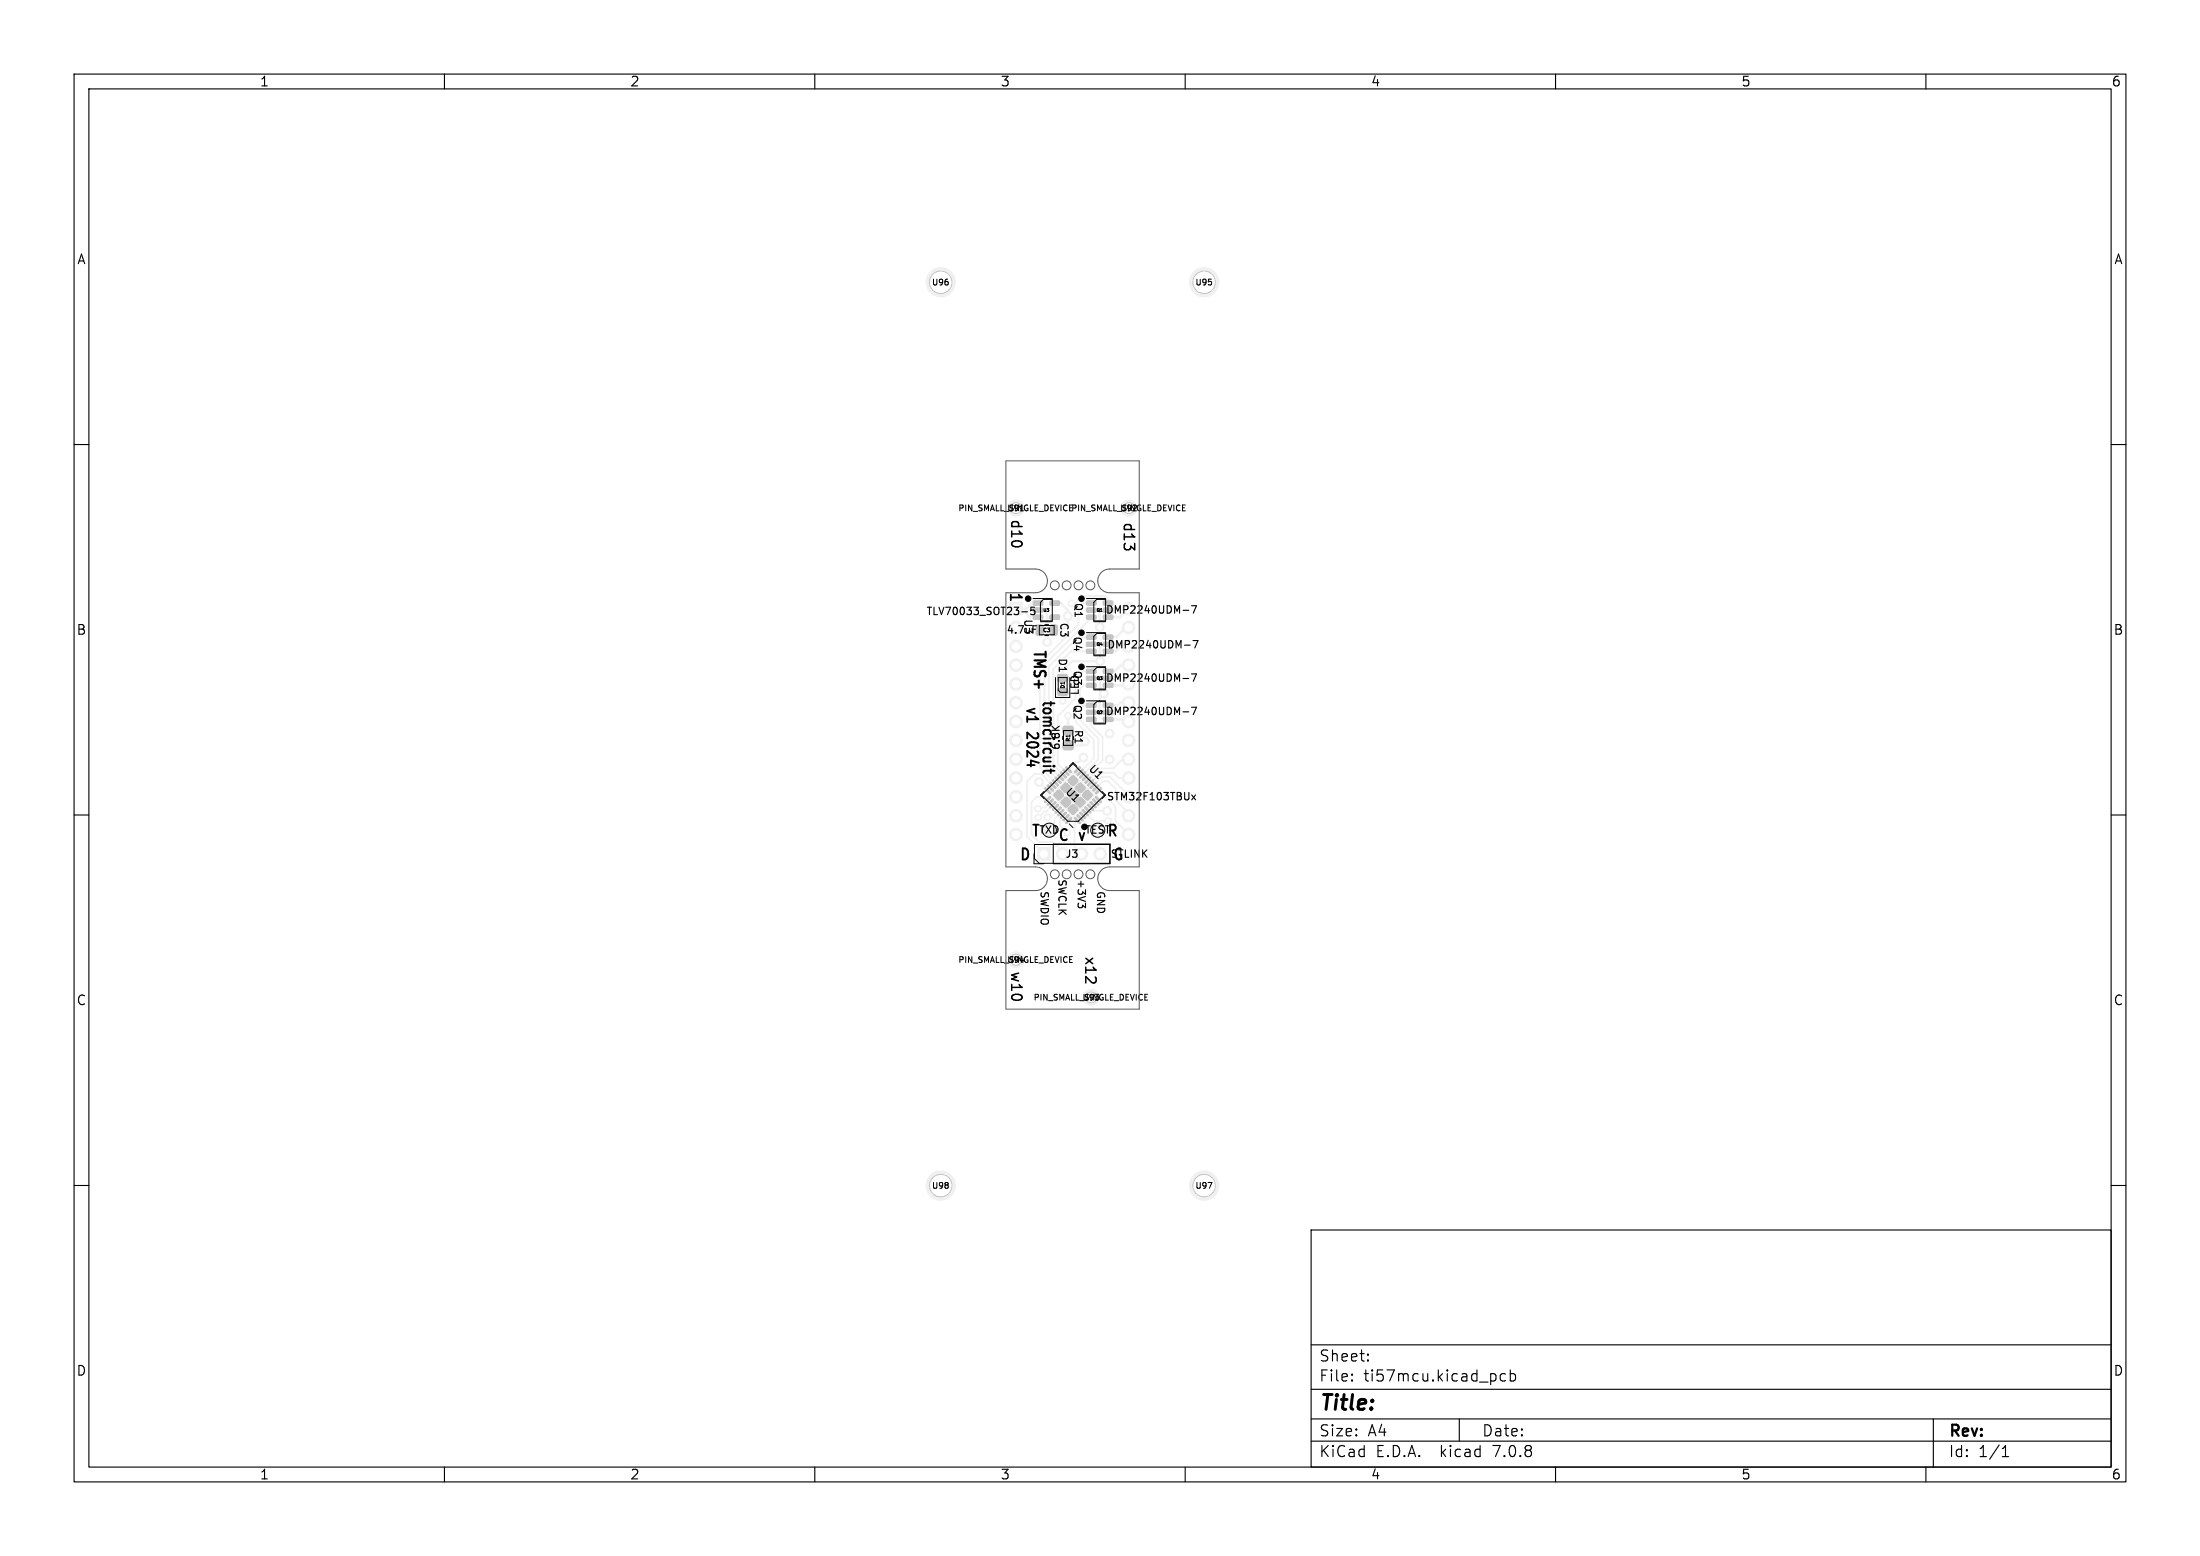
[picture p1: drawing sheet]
<svg xmlns="http://www.w3.org/2000/svg" width="297mm" height="210mm" viewBox="0 0 297 210" stroke-linecap="round" stroke-linejoin="round" font-family="sans-serif">
<g fill="#f0f0f0" stroke="#f0f0f0" stroke-width=".14">
<path d="M146.7 94.9h1.2l.1 .1v.4l-.2 .1h-1l-.1-.2z"/>
<path d="M146.7 95.9h1.2l.1 .1v.4h-.2h-1l-.1-.1z"/>
<path d="M146.7 96.8h1.2l.1 .1v.4l-.2 .1h-1l-.1-.2z"/>
<path d="M149 96.8h1.2l.1 .1-.1 .4-.1 .1h-1.1l-.1-.2z"/>
<path d="M149 94.9h1.2l.1 .1-.1 .4-.1 .1h-1.1l-.1-.2z"/>
<path d="M145.1 110.3l.8 .7-.1 .2-.8-.7z"/>
<path d="M145.4 110h.2l.6 .7-.1 .1z"/>
<path d="M145.7 109.7l.2-.1 .7 .8h-.2z"/>
<path d="M146.1 109.3l.2-.1 .6 .8-.1 .1z"/>
<path d="M146.4 109l.2-.1 .7 .8h-.2z"/>
<path d="M146.8 108.6l.2-.1 .6 .8-.1 .1z"/>
<path d="M147.1 108.3l.2-.1 .7 .7-.2 .1z"/>
<path d="M147.5 107.9l.2-.1 .7 .8-.2 .1z"/>
<path d="M147.9 107.6l.1-.1 .7 .7-.2 .1z"/>
<path d="M148.5 106.3l.2 .1-.7 .8-.2-.2z"/>
<path d="M148.2 105.9l.2 .2-.8 .7-.1-.2z"/>
<path d="M147.8 105.6l.2 .2-.8 .6-.1-.1z"/>
<path d="M146.8 105.9l.7-.7 .1 .1-.6 .8z"/>
<path d="M147.1 104.9l.2 .2-.8 .6-.1-.1z"/>
<path d="M146.8 104.5l.1 .2-.7 .7-.1-.2z"/>
<path d="M146.4 104.2l.2 .1-.8 .7-.1-.2z"/>
<path d="M145.4 104.5l.7-.7 .1 .1-.6 .8z"/>
<path d="M145.7 103.5l.2 .1-.8 .7-.1-.2z"/>
<path d="M143.8 103.6l.2-.1 .7 .7-.2 .1z"/>
<path d="M143.6 103.8l.7 .7v.2l-.8-.7z"/>
<path d="M143.2 104.2l.8 .6-.1 .2-.8-.7z"/>
<path d="M142.8 104.6l.2-.1 .6 .8-.1 .1z"/>
<path d="M142.4 105l.2-.1 .7 .7-.2 .1z"/>
<path d="M142.1 105.3l.2-.1 .6 .8-.2 .1z"/>
<path d="M141.8 105.6l.8 .7-.1 .1-.8-.6z"/>
<path d="M141.4 106l.1-.1 .7 .8-.2 .1z"/>
<path d="M141 106.4l.2-.1 .7 .8h-.2z"/>
<path d="M141.7 107.5l.2 .1-.8 .7-.1-.1z"/>
<path d="M142 107.8l.2 .2-.7 .7-.1-.2z"/>
<path d="M141.7 108.9l.7-.7 .2 .1-.7 .7z"/>
<path d="M142.1 109.2l.7-.7 .1 .1-.7 .8z"/>
<path d="M142.4 109.6l.7-.7 .2 .1-.7 .8z"/>
<path d="M142.8 109.9l.7-.7 .1 .2-.7 .7z"/>
<path d="M143.1 110.3l.7-.7 .2 .1-.7 .7z"/>
<path d="M143.5 110.6l.7-.6h.1l-.6 .8z"/>
<path d="M143.8 111l.7-.7 .2 .1-.7 .8z"/>
<path d="M144.9 104.4l2.9 2.9-2.9 2.9-2.9-2.9z"/>
<path d="M141.8 84.4l.7-.1 .2 .2 .1 1-.2 .3h-.6l-.2-.2z"/>
<path d="M139.9 84.4l.7-.1 .2 .2 .1 1-.2 .3h-.6l-.2-.2z"/>
<path d="M146.7 81.1h1.2l.1 .1v.4l-.2 .1h-1l-.1-.2z"/>
<path d="M146.7 82.1h1.2l.1 .1v.4h-.2h-1l-.1-.1z"/>
<path d="M146.7 83h1.2l.1 .1v.4l-.2 .1h-1l-.1-.2z"/>
<path d="M149 83h1.2l.1 .1-.1 .4-.1 .1h-1.1l-.1-.2z"/>
<path d="M149 81.1h1.2l.1 .1-.1 .4-.1 .1h-1.1l-.1-.2z"/>
<path d="M146.7 85.7h1.2l.1 .1v.4l-.2 .1h-1l-.1-.2z"/>
<path d="M146.7 86.7h1.2l.1 .1v.4h-.2h-1l-.1-.1z"/>
<path d="M146.7 87.6h1.2l.1 .1v.4l-.2 .1h-1l-.1-.2z"/>
<path d="M149 87.6h1.2l.1 .1-.1 .4-.1 .1h-1.1l-.1-.2z"/>
<path d="M149 86.7h1.2l.1 .1-.1 .4h-.1h-1.1l-.1-.1z"/>
<path d="M149 85.7h1.2l.1 .1-.1 .4-.1 .1h-1.1l-.1-.2z"/>
<path d="M142.8 93l1.2-.1 .2 .2-.1 .6-.2 .2h-1l-.1-.3z"/>
<path d="M142.8 91.1l1.2-.1 .2 .3-.1 .5-.2 .2h-1l-.1-.2z"/>
<path d="M140.1 114.4h1.7v1.7h-1.7z"/>
<path d="M143.6 98.1l.2-.1 1 .1 .1 .2-.1 .8-.2 .1-1-.1-.1-.1z"/>
<path d="M143.6 100.1l.2-.1 1 .1 .1 .1-.1 .9-.2 .1-1-.1-.1-.1z"/>
<path d="M139.5 81.1h1.2l.1 .1v.4l-.2 .1h-1l-.1-.2z"/>
<path d="M139.5 82.1h1.2l.1 .1v.4h-.2h-1l-.1-.1z"/>
<path d="M139.5 83h1.2l.1 .1v.4l-.2 .1h-1l-.1-.2z"/>
<path d="M141.8 83h1.2l.1 .1-.1 .4-.1 .1h-1.1l-.1-.2z"/>
<path d="M141.8 81.1h1.2l.1 .1-.1 .4-.1 .1h-1.1l-.1-.2z"/>
<path d="M146.7 90.3h1.2l.1 .1v.4l-.2 .1h-1l-.1-.2z"/>
<path d="M146.7 91.3h1.2l.1 .1v.4h-.2h-1l-.1-.1z"/>
<path d="M146.7 92.2h1.2l.1 .1v.4l-.2 .1h-1l-.1-.2z"/>
<path d="M149 92.2h1.2l.1 .1-.1 .4-.1 .1h-1.1l-.1-.2z"/>
<path d="M149 90.3h1.2l.1 .1-.1 .4-.1 .1h-1.1l-.1-.2z"/>
<path d="M136.3 81.3h1.7v1.7h-1.7z"/>
<circle cx="147.3" cy="134.6" r="1.09"/>
<circle cx="127" cy="38.1" r="1.98"/>
<circle cx="152.4" cy="68.6" r="1.09"/>
<circle cx="127" cy="160" r="1.98"/>
<circle cx="143.5" cy="115.2" r=".85"/>
<circle cx="146" cy="115.2" r=".85"/>
<circle cx="148.5" cy="115.2" r=".85"/>
<circle cx="162.6" cy="38.1" r="1.98"/>
<circle cx="137.2" cy="129.5" r="1.09"/>
<circle cx="137.2" cy="68.6" r="1.09"/>
<circle cx="162.6" cy="160" r="1.98"/>
<circle cx="137.2" cy="84.7" r=".85"/>
<circle cx="137.2" cy="87.2" r=".85"/>
<circle cx="137.2" cy="89.8" r=".85"/>
<circle cx="137.2" cy="92.3" r=".85"/>
<circle cx="137.2" cy="94.8" r=".85"/>
<circle cx="137.2" cy="97.4" r=".85"/>
<circle cx="137.2" cy="99.9" r=".85"/>
<circle cx="137.2" cy="102.5" r=".85"/>
<circle cx="137.2" cy="105" r=".85"/>
<circle cx="137.2" cy="107.5" r=".85"/>
<circle cx="137.2" cy="110.1" r=".85"/>
<circle cx="137.2" cy="112.6" r=".85"/>
<circle cx="152.4" cy="82.1" r=".85"/>
<circle cx="152.4" cy="84.7" r=".85"/>
<circle cx="152.4" cy="89.8" r=".85"/>
<circle cx="152.4" cy="92.3" r=".85"/>
<circle cx="152.4" cy="94.8" r=".85"/>
<circle cx="152.4" cy="97.4" r=".85"/>
<circle cx="152.4" cy="99.9" r=".85"/>
<circle cx="152.4" cy="102.5" r=".85"/>
<circle cx="152.4" cy="105" r=".85"/>
<circle cx="152.4" cy="107.5" r=".85"/>
<circle cx="152.4" cy="110.1" r=".85"/>
<circle cx="152.4" cy="112.6" r=".85"/>
<circle cx="149.6" cy="110.8" r=".45"/>
<circle cx="141.4" cy="86.6" r=".6"/>
<circle cx="149.8" cy="102.5" r=".6"/>
<circle cx="146.5" cy="100.1" r=".6"/>
<circle cx="149.5" cy="109.4" r=".6"/>
<circle cx="149.8" cy="99" r=".6"/>
<circle cx="140.3" cy="105.6" r=".6"/>
<circle cx="144.2" cy="83.1" r=".6"/>
<circle cx="146.3" cy="102.2" r=".6"/>
<circle cx="143.5" cy="94.6" r=".45"/>
<circle cx="144.7" cy="81.4" r=".45"/>
<circle cx="144.2" cy="96.6" r=".45"/>
<circle cx="140.2" cy="110.3" r=".45"/>
<circle cx="140.1" cy="109.1" r=".45"/>
<circle cx="141.4" cy="110.3" r=".45"/>
<circle cx="148.5" cy="89.2" r=".6"/>
<circle cx="148.5" cy="84.6" r=".6"/>
<circle cx="149" cy="93.6" r=".6"/>
</g>
<path d="M144.9 109.4l-1 1 .4 .3M144.9 104.6v2.7h-2.2M145.5 103.9v.1M146.5 109.7l1.1 1.1h2" fill="none" stroke="#f0f0f0" stroke-width=".25"/>
<path d="M141.4 82.7v.6M141.4 85v1.3M146.5 100v.1" fill="none" stroke="#f0f0f0" stroke-width=".35"/>
<circle cx="141.4" cy="86.6" r=".17" fill="#f0f0f0"/>
<g fill="none" stroke="#f0f0f0" stroke-width=".35">
<path d="M137.2 82.1h1.4M138.6 82.1v.7l.4 .5h1.1M140.1 82.3h.9M140.1 81.4h-.8l-.7 .7M141.4 83.2v1.8h-1M141.4 86.3v.3M141.4 83.3h1M142.3 85h1.1M142.4 81.4h.8l1 .9v1.9M144.2 96.6v2M147.3 82.3h2.3M147.3 91.5h2.3"/>
<path d="M147.3 96.1h2.3M147.3 86.9h2.3M148.5 82.3v2.3M148.5 91.5v1.6l.5 .5-.5 .6v1.9M148.5 87v2.2h-3.7l-1.3 1.3v1M149.6 81.4v-.4l-.5-.6h-2.9l-1 1M149.6 97.1h2.5l.3 .3M149.6 92.5h2.6M152.4 94.8h-1.1l-.4 .4h-1.3M152.4 89.8h-1.1l-.8 .8h-.9M152.4 84.7h-.4l-1.3 1.3h-1.1M146.5 100.1l-.5 .5h-1.8"/>
</g>
<g fill="none" stroke="#f0f0f0" stroke-width=".25">
<path d="M143.5 93.4v1.2M145.2 91.6v2.7l-2.4 2.4v6.4l1.1 1.1M145.3 95.4v2l2.4 2.4v2.6l-1.9 1.8M145.6 81.9v2.4l-5.2 5.2v14.1l2.1 2.1M145.8 93v1.9M145.9 97.2l2.4 2.4v2.9l-2.1 2.1M146.1 81.4h1.2M146.2 90.6h1.1M146.3 92.5h1M147.3 86h-1.7l-4 4v13.3l1.6 1.6M147.3 95.2h-1l-.4 .4M147.3 97.1v.8l1.6 1.6v3.1l-2.4 2.3"/>
<path d="M147.3 83.3l-6.3 6.4v13.7l1.9 1.9M147.3 87.9h-2.7l-2.4 2.4v12.9l1.4 1.4M140.3 113.6h1.9l1.3 1.3M140.3 105.6h.1M140.3 105.6l1.1 1.1M141.4 107.9l-.3-.4h-1.1l-.7 .7v4.4M141.8 106.4l.9 .9M141.8 108.3l-.8 .7h-.7l-.2 .1M142.1 106l-1.5-1.6h-.9l-1 1v7.5l2.2 2.3M142.1 108.6l-.9 .9h-.2l-.8 .8M142.9 109.3l-.9 .9h-.5l-.1 .1M143.2 109.7l-.8 .8v.6l-.7 .7"/>
<path d="M143.6 110l-.5 .5v.8M144.9 107.3l2 2M145.5 104l-.6 .6M145.5 110.7l-.4 .4v3.2l.9 .9M145.8 110.4l.8 .8v.7M145.8 104.2h.1M146.3 102.2l-.6 .6h-.4l-1 1.1M147.2 109l.5 .4h1.8M147.6 106l1.1-1.2h1.1l2.6 2.6M147.9 106.4l1-1h.7l1 1.1v1.5l1.8 1.7v.4M148.3 106.7h.2l2.1 2.2v1.9l1.8 1.8M152.4 105h-1.4l-.7-.7h-1.7l-1.4 1.4"/>
<path d="M152.4 102.5l-.2 .1h-.8l-1.1 1.1h-1.8"/>
</g>
<g fill="#fff" stroke="#fff" stroke-width=".14">
<circle cx="149.6" cy="110.8" r=".22"/>
<circle cx="141.4" cy="86.6" r=".3"/>
<circle cx="149.8" cy="102.5" r=".3"/>
<circle cx="146.5" cy="100.1" r=".3"/>
<circle cx="149.5" cy="109.4" r=".3"/>
<circle cx="149.8" cy="99" r=".3"/>
<circle cx="140.3" cy="105.6" r=".3"/>
<circle cx="144.2" cy="83.1" r=".3"/>
<circle cx="146.3" cy="102.2" r=".3"/>
<circle cx="143.5" cy="94.6" r=".23"/>
<circle cx="144.2" cy="96.6" r=".22"/>
<circle cx="140.2" cy="110.3" r=".23"/>
<circle cx="140.1" cy="109.1" r=".23"/>
<circle cx="141.4" cy="110.3" r=".22"/>
<circle cx="148.5" cy="89.2" r=".3"/>
<circle cx="148.5" cy="84.6" r=".3"/>
<circle cx="149" cy="93.6" r=".3"/>
<circle cx="127" cy="38.1" r="1.47"/>
<circle cx="127" cy="160" r="1.47"/>
<circle cx="140.9" cy="115.2" r=".5"/>
<circle cx="143.5" cy="115.2" r=".5"/>
<circle cx="146" cy="115.2" r=".5"/>
<circle cx="148.5" cy="115.2" r=".5"/>
<circle cx="162.6" cy="38.1" r="1.47"/>
<circle cx="162.6" cy="160" r="1.47"/>
<circle cx="137.2" cy="82.1" r=".5"/>
<circle cx="137.2" cy="84.7" r=".5"/>
<circle cx="137.2" cy="87.2" r=".5"/>
<circle cx="137.2" cy="89.8" r=".5"/>
<circle cx="137.2" cy="92.3" r=".5"/>
<circle cx="137.2" cy="94.8" r=".5"/>
<circle cx="137.2" cy="97.4" r=".5"/>
<circle cx="137.2" cy="99.9" r=".5"/>
<circle cx="137.2" cy="102.5" r=".5"/>
<circle cx="137.2" cy="105" r=".5"/>
<circle cx="137.2" cy="107.5" r=".5"/>
<circle cx="137.2" cy="110.1" r=".5"/>
<circle cx="137.2" cy="112.6" r=".5"/>
<circle cx="152.4" cy="84.7" r=".5"/>
<circle cx="152.4" cy="89.8" r=".5"/>
<circle cx="152.4" cy="92.3" r=".5"/>
<circle cx="152.4" cy="94.8" r=".5"/>
<circle cx="152.4" cy="97.4" r=".5"/>
<circle cx="152.4" cy="99.9" r=".5"/>
<circle cx="152.4" cy="102.5" r=".5"/>
<circle cx="152.4" cy="105" r=".5"/>
<circle cx="152.4" cy="110.1" r=".5"/>
<circle cx="152.4" cy="112.6" r=".5"/>
</g>
<g fill="none" stroke="#c4c4c4" stroke-width=".14">
<circle cx="127" cy="38.1" r="1.52"/>
<circle cx="162.6" cy="38.1" r="1.52"/>
<circle cx="127" cy="160" r="1.52"/>
<circle cx="162.6" cy="160" r="1.52"/>
</g>
<g fill="#c4c4c4" stroke="#c4c4c4" stroke-width=".14">
<path d="M146.7 94.9h1.2l.1 .1v.4l-.2 .1h-1l-.1-.2z"/>
<path d="M146.7 95.9h1.2l.1 .1v.4h-.2h-1l-.1-.1z"/>
<path d="M146.7 96.8h1.2l.1 .1v.4l-.2 .1h-1l-.1-.2z"/>
<path d="M149 96.8h1.2l.1 .1-.1 .4-.1 .1h-1.1l-.1-.2z"/>
<path d="M149 94.9h1.2l.1 .1-.1 .4-.1 .1h-1.1l-.1-.2z"/>
<path d="M144.7 108.6h.2h.1l.5 .6-.5 .6-.1 .1-.2-.1-.5-.6z"/>
<path d="M145.7 107.7l.1-.1 .2 .1 .5 .6-.5 .6-.2 .1-.1-.1-.5-.6z"/>
<path d="M146.6 106.7l.2-.1 .2 .1 .5 .6-.1 .2-.6 .5-.2-.1-.5-.6z"/>
<path d="M143.7 107.7l.2-.1 .2 .1 .5 .6-.5 .6-.2 .1-.2-.1-.5-.6z"/>
<path d="M145.7 105.7h.1h.2l.5 .6-.5 .6-.2 .1-.1-.1-.5-.6z"/>
<path d="M142.7 106.7l.2-.1 .2 .1 .5 .6-.5 .6-.2 .1-.6-.5-.1-.2z"/>
<path d="M143.7 105.7h.2h.2l.5 .6-.5 .6-.2 .1-.2-.1-.5-.6z"/>
<path d="M144.3 105.2l.6-.5 .1 .1 .5 .6-.5 .6h-.1l-.6-.5-.1-.1z"/>
<path d="M145.1 110.3l.8 .7-.1 .2-.8-.7z"/>
<path d="M145.4 110h.2l.6 .7-.1 .1z"/>
<path d="M145.7 109.7l.2-.1 .7 .8h-.2z"/>
<path d="M146.1 109.3l.2-.1 .6 .8-.1 .1z"/>
<path d="M146.4 109l.2-.1 .7 .8h-.2z"/>
<path d="M146.8 108.6l.2-.1 .6 .8-.1 .1z"/>
<path d="M147.1 108.3l.2-.1 .7 .7-.2 .1z"/>
<path d="M147.5 107.9l.2-.1 .7 .8-.2 .1z"/>
<path d="M147.9 107.6l.1-.1 .7 .7-.2 .1z"/>
<path d="M148.5 106.3l.2 .1-.7 .8-.2-.2z"/>
<path d="M148.2 105.9l.2 .2-.8 .7-.1-.2z"/>
<path d="M147.8 105.6l.2 .2-.8 .6-.1-.1z"/>
<path d="M146.8 105.9l.7-.7 .1 .1-.6 .8z"/>
<path d="M147.1 104.9l.2 .2-.8 .6-.1-.1z"/>
<path d="M146.8 104.5l.1 .2-.7 .7-.1-.2z"/>
<path d="M146.4 104.2l.2 .1-.8 .7-.1-.2z"/>
<path d="M145.4 104.5l.7-.7 .1 .1-.6 .8z"/>
<path d="M145.7 103.5l.2 .1-.8 .7-.1-.2z"/>
<path d="M143.8 103.6l.2-.1 .7 .7-.2 .1z"/>
<path d="M143.6 103.8l.7 .7v.2l-.8-.7z"/>
<path d="M143.2 104.2l.8 .6-.1 .2-.8-.7z"/>
<path d="M142.8 104.6l.2-.1 .6 .8-.1 .1z"/>
<path d="M142.4 105l.2-.1 .7 .7-.2 .1z"/>
<path d="M142.1 105.3l.2-.1 .6 .8-.2 .1z"/>
<path d="M141.8 105.6l.8 .7-.1 .1-.8-.6z"/>
<path d="M141.4 106l.1-.1 .7 .8-.2 .1z"/>
<path d="M141 106.4l.2-.1 .7 .8h-.2z"/>
<path d="M141.7 107.5l.2 .1-.8 .7-.1-.1z"/>
<path d="M142 107.8l.2 .2-.7 .7-.1-.2z"/>
<path d="M141.7 108.9l.7-.7 .2 .1-.7 .7z"/>
<path d="M142.1 109.2l.7-.7 .1 .1-.7 .8z"/>
<path d="M142.4 109.6l.7-.7 .2 .1-.7 .8z"/>
<path d="M142.8 109.9l.7-.7 .1 .2-.7 .7z"/>
<path d="M143.1 110.3l.7-.7 .2 .1-.7 .7z"/>
<path d="M143.5 110.6l.7-.6h.1l-.6 .8z"/>
<path d="M143.8 111l.7-.7 .2 .1-.7 .8z"/>
<path d="M141.8 84.4l.7-.1 .2 .2 .1 1-.2 .3h-.6l-.2-.2z"/>
<path d="M139.9 84.4l.7-.1 .2 .2 .1 1-.2 .3h-.6l-.2-.2z"/>
<path d="M146.7 81.1h1.2l.1 .1v.4l-.2 .1h-1l-.1-.2z"/>
<path d="M146.7 82.1h1.2l.1 .1v.4h-.2h-1l-.1-.1z"/>
<path d="M146.7 83h1.2l.1 .1v.4l-.2 .1h-1l-.1-.2z"/>
<path d="M149 83h1.2l.1 .1-.1 .4-.1 .1h-1.1l-.1-.2z"/>
<path d="M149 81.1h1.2l.1 .1-.1 .4-.1 .1h-1.1l-.1-.2z"/>
<path d="M146.7 85.7h1.2l.1 .1v.4l-.2 .1h-1l-.1-.2z"/>
<path d="M146.7 86.7h1.2l.1 .1v.4h-.2h-1l-.1-.1z"/>
<path d="M146.7 87.6h1.2l.1 .1v.4l-.2 .1h-1l-.1-.2z"/>
<path d="M149 87.6h1.2l.1 .1-.1 .4-.1 .1h-1.1l-.1-.2z"/>
<path d="M149 86.7h1.2l.1 .1-.1 .4h-.1h-1.1l-.1-.1z"/>
<path d="M149 85.7h1.2l.1 .1-.1 .4-.1 .1h-1.1l-.1-.2z"/>
<path d="M142.8 93l1.2-.1 .2 .2-.1 .6-.2 .2h-1l-.1-.3z"/>
<path d="M142.8 91.1l1.2-.1 .2 .3-.1 .5-.2 .2h-1l-.1-.2z"/>
<path d="M143.6 98.1l.2-.1 1 .1 .1 .2-.1 .8-.2 .1-1-.1-.1-.1z"/>
<path d="M143.6 100.1l.2-.1 1 .1 .1 .1-.1 .9-.2 .1-1-.1-.1-.1z"/>
<path d="M139.5 81.1h1.2l.1 .1v.4l-.2 .1h-1l-.1-.2z"/>
<path d="M139.5 82.1h1.2l.1 .1v.4h-.2h-1l-.1-.1z"/>
<path d="M139.5 83h1.2l.1 .1v.4l-.2 .1h-1l-.1-.2z"/>
<path d="M141.8 83h1.2l.1 .1-.1 .4-.1 .1h-1.1l-.1-.2z"/>
<path d="M141.8 81.1h1.2l.1 .1-.1 .4-.1 .1h-1.1l-.1-.2z"/>
<path d="M146.7 90.3h1.2l.1 .1v.4l-.2 .1h-1l-.1-.2z"/>
<path d="M146.7 91.3h1.2l.1 .1v.4h-.2h-1l-.1-.1z"/>
<path d="M146.7 92.2h1.2l.1 .1v.4l-.2 .1h-1l-.1-.2z"/>
<path d="M149 92.2h1.2l.1 .1-.1 .4-.1 .1h-1.1l-.1-.2z"/>
<path d="M149 90.3h1.2l.1 .1-.1 .4-.1 .1h-1.1l-.1-.2z"/>
</g>
<g fill="#000" stroke="#000" stroke-width=".14">
<circle cx="138.8" cy="80.8" r=".38"/>
<circle cx="146" cy="94.6" r=".37"/>
<circle cx="146" cy="90" r=".37"/>
<circle cx="146" cy="85.4" r=".37"/>
<circle cx="146" cy="80.8" r=".37"/>
</g>
<g fill="none" stroke="#000" stroke-width=".15">
<path d="M10 10h277v190h-277zM12 12h273v186h-273zM60 10v2M110 10v2M160 10v2M210 10v2M260 10v2M10 60h2M285 60h2M138 82.6h.7M139.5 84.5h.4M139.7 82h-.5l-.1 .4 .2-.1 .3 .1 .1 .1v.4l-.2 .1-.4-.1"/>
<path d="M159.7 96.1h.8M159.7 82.4h.8M159.7 91.6h.8M159.9 87.1h.8M160.9 95.5h.6l-.4 1M160.9 81.8h.6l-.4 1M160.9 91h.6l-.4 1M161.1 86.5h.6l-.4 1M10 110h2M160.9 107.3l.5 .7M161.4 107.3l-.5 .7M285 110h2"/>
<path d="M145.5 122.3l.2 .2h.3l.2-.2M146.5 121.9v.6l-.3-.3M10 160h2M285 160h2M177 166h108v32h-108zM60 198v2M110 198v2M160 198v2M177 194.5h108M177 191.5h108M177 187.5h108M177 181.5h108"/>
<path d="M182.5 186.3h.1l-.1 .1M182.5 186.3v.1M182.5 185.5v.1M182.5 185.5h.1l-.1 .1M184.7 183.6v.1M184.7 183.6h-.1l.1 .1M184.7 182.8v.1M184.7 182.8h-.1l.1 .1M197 191.5v3M203.2 185.5l-.4-.1-.3 .3v.4l.2 .2 .1 .1 .4-.1M203.9 185.5l.4-.1 .3 .3v.4l-.1 .2-.2 .1-.4-.1M203.9 184.9v1.5"/>
<path d="M210 198v2M260 198v2M261 191.5v6.5M270.3 196.6h.9M270.3 195.5l.4-.4v1.5"/>
</g>
<path d="M141.9 103.8v.5M142.4 104h-1.3l-.2 .1v.2" fill="none" stroke="#000" stroke-width=".25"/>
<g fill="none" stroke="#000" stroke-width=".14">
<path d="M139.5 80.8h2.6M140.3 84.4h2v1.3h-2zM140.5 83.9h1.6M140.9 80.9h1.2v2.9h-1.6v-2.5zM141 85.8h.6M141 84.3h.6M142.5 91.4v2.7h1.9v-2.7M142.9 91.4h1.2v2h-.9l-.3-.3zM143.6 98.6h1.2v2h-1.2M146.7 94.6h2.6M146.7 80.8h2.6M146.7 85.4h2.6"/>
<path d="M146.7 90h2.6M147.7 97.7h1.6M147.7 83.9h1.6M147.7 88.5h1.6M147.7 93.1h1.6M147.7 85.9l.4-.4h1.2v2.9h-1.6zM148.1 94.7h1.2v2.9h-1.6v-2.5zM148.1 80.9h1.2v2.9h-1.6v-2.5zM148.1 90.1h1.2v2.9h-1.6v-2.5zM139.6 115.2v1.4h1.3M141 106.8l-.5 .5 .5 .5M142.2 113.9h7.7v2.7h-7.7z"/>
<path d="M144.3 111.2l.6 .5M144.3 103.4l.6-.5 .5 .5M144.9 103.1l4.2 4.2-3.5 3.5h-1.4l-3.6-3.5zM148.7 106.8l.6 .5-.6 .5M149.8 114h-10.2v1.9l.7 .6h9.5"/>
<circle cx="141.7" cy="112" r=".95"/>
<circle cx="148.2" cy="112" r=".95"/>
</g>
<g fill="none" stroke="#575757" stroke-width=".14">
<path d="M135.8 62.2h18v14.6h-4a1.6 1.6 0 0 0-1.6 1.6 1.6 1.6 0 0 0 1.6 1.6h4v37h-4a1.6 1.6 0 0 0-1.6 1.6 1.6 1.6 0 0 0 1.6 1.6h4v16h-18v-16h4a1.6 1.6 0 0 0 1.6-1.6 1.6 1.6 0 0 0-1.6-1.6h-4v-37h4a1.6 1.6 0 0 0 1.6-1.6 1.6 1.6 0 0 0-1.6-1.6h-4z"/>
<circle cx="142.4" cy="79" r=".6"/>
<circle cx="144" cy="79" r=".6"/>
<circle cx="145.6" cy="79" r=".6"/>
<circle cx="147.2" cy="79" r=".6"/>
<circle cx="142.4" cy="118" r=".6"/>
<circle cx="144" cy="118" r=".6"/>
<circle cx="145.6" cy="118" r=".6"/>
<circle cx="147.2" cy="118" r=".6"/>
</g>
<text font-size="2.8" x="178" y="190.9">Title:</text>
<g font-size="2.1">
<text x="136.3" y="79.8" transform="rotate(90 136.3 79.8)">1</text>
<text x="139.5" y="87.6" transform="rotate(90 139.5 87.6)">TMS+</text>
<text x="138.2" y="95.2" transform="rotate(90 138.2 95.2)">v1</text>
<text x="140.7" y="94.4" transform="rotate(90 140.7 94.4)">tomcircuit</text>
<text x="138.2" y="98.9" transform="rotate(90 138.2 98.9)">2024</text>
<text x="139.2" y="113">T</text>
<text x="142.8" y="113.6">C</text>
<text x="145.4" y="113.6">v</text>
<text x="149.4" y="113">R</text>
<text x="137.6" y="116.2">D</text>
<text x="150" y="116.2">G</text>
<text x="178" y="184">Sheet:</text>
<text x="178" y="186.7">File:</text>
<text x="184.1" y="186.7">ti57mcu.kicad_pcb</text>
<text x="178" y="196.9">KiCad</text>
<text x="178" y="194.1">Size:</text>
<text x="184.7" y="194.1">A4</text>
<text x="185.7" y="196.9">E.D.A.</text>
<text x="194.6" y="196.9">kicad</text>
<text x="200" y="194.1">Date:</text>
<text x="201.8" y="196.9">7.0.8</text>
<text x="263" y="194.3">Rev:</text>
<text x="263" y="196.9">Id:</text>
<text x="267.1" y="196.9">1/1</text>
</g>
<g font-size="1.9">
<text x="136.4" y="70" transform="rotate(90 136.4 70)">d10</text>
<text x="151.6" y="70.4" transform="rotate(90 151.6 70.4)">d13</text>
<text x="136.4" y="131" transform="rotate(90 136.4 131)">w10</text>
<text x="146.4" y="129" transform="rotate(90 146.4 129)">x12</text>
</g>
<g font-size="1.8">
<text x="35" y="11.9">1</text>
<text x="85" y="11.9">2</text>
<text x="135" y="11.9">3</text>
<text x="185" y="11.9">4</text>
<text x="235" y="11.9">5</text>
<text x="285" y="11.9">6</text>
<text x="10.3" y="35.9">A</text>
<text x="285.4" y="35.9">A</text>
<text x="10.3" y="85.9">B</text>
<text x="285.3" y="85.9">B</text>
<text x="10.3" y="135.9">C</text>
<text x="285.3" y="135.9">C</text>
<text x="10.3" y="185.9">D</text>
<text x="285.3" y="185.9">D</text>
<text x="35" y="199.9">1</text>
<text x="85" y="199.9">2</text>
<text x="135" y="199.9">3</text>
<text x="185" y="199.9">4</text>
<text x="235" y="199.9">5</text>
<text x="285" y="199.9">6</text>
</g>
<g font-size="1.4">
<text x="125" y="83.2">TLV70033_SOT23-5</text>
<text x="138.1" y="83.5" transform="rotate(90 138.1 83.5)">U3</text>
<text x="142.9" y="83.9" transform="rotate(90 142.9 83.9)">C3</text>
<text x="144.9" y="81.3" transform="rotate(90 144.9 81.3)">Q1</text>
<text x="149.2" y="83">DMP2240UDM-7</text>
<text x="135.8" y="85.7">4.7uF</text>
<text x="142.7" y="88.7" transform="rotate(90 142.7 88.7)">D1</text>
<text x="144.7" y="85.8" transform="rotate(90 144.7 85.8)">Q4</text>
<text x="149.4" y="87.7">DMP2240UDM-7</text>
<text x="144.7" y="90.4" transform="rotate(90 144.7 90.4)">Q3</text>
<text x="144.7" y="95" transform="rotate(90 144.7 95)">Q2</text>
<text x="145.8" y="93.9" transform="rotate(-90 145.8 93.9)">LED</text>
<text x="149.2" y="92.2">DMP2240UDM-7</text>
<text x="143.3" y="101.3" transform="rotate(-90 143.3 101.3)">6.8K</text>
<text x="144.9" y="98.4" transform="rotate(90 144.9 98.4)">R1</text>
<text x="149.2" y="96.7">DMP2240UDM-7</text>
<text x="143.6" y="107" transform="rotate(45 143.6 107)">U1</text>
<text x="146.7" y="103.9" transform="rotate(45 146.7 103.9)">U1</text>
<text x="140.2" y="112.7">TXD</text>
<text x="146.4" y="112.7">TEST</text>
<text x="149.3" y="108.2">STM32F103TBUx</text>
<text x="142.7" y="118.6" transform="rotate(90 142.7 118.6)">SWCLK</text>
<text x="143.7" y="116">J3</text>
<text x="145.3" y="118.6" transform="rotate(90 145.3 118.6)">+3V3</text>
<text x="149.9" y="116">STLINK</text>
<text x="140.3" y="120.2" transform="rotate(90 140.3 120.2)">SWDIO</text>
<text x="147.9" y="120.2" transform="rotate(90 147.9 120.2)">GND</text>
</g>
<g font-size="1.1">
<text x="125.9" y="38.5">U96</text>
<text x="161.5" y="38.5">U95</text>
<text x="129.5" y="69">PIN_SMALL_SINGLE_DEVICEPIN_SMALL_SINGLE_DEVICE</text>
<text x="136.1" y="69">U91</text>
<text x="151.3" y="69">U92</text>
<text x="129.5" y="130">PIN_SMALL_SINGLE_DEVICE</text>
<text x="136.1" y="130">U94</text>
<text x="139.6" y="135">PIN_SMALL_SINGLE_DEVICE</text>
<text x="146.2" y="135">U93</text>
<text x="125.9" y="160.4">U98</text>
<text x="161.5" y="160.4">U97</text>
</g>
<g font-size=".7">
<text x="140.8" y="85.4">C3</text>
<text x="143.8" y="93" transform="rotate(-90 143.8 93)">D1</text>
<text x="144.6" y="100.2" transform="rotate(-90 144.6 100.2)">R1</text>
</g>
<g font-size=".6">
<text x="140.8" y="82.6">U3</text>
<text x="148" y="82.6">Q1</text>
<text x="148" y="87.2">Q4</text>
<text x="148" y="91.8">Q3</text>
<text x="148" y="96.4">Q2</text>
</g>
</svg>
